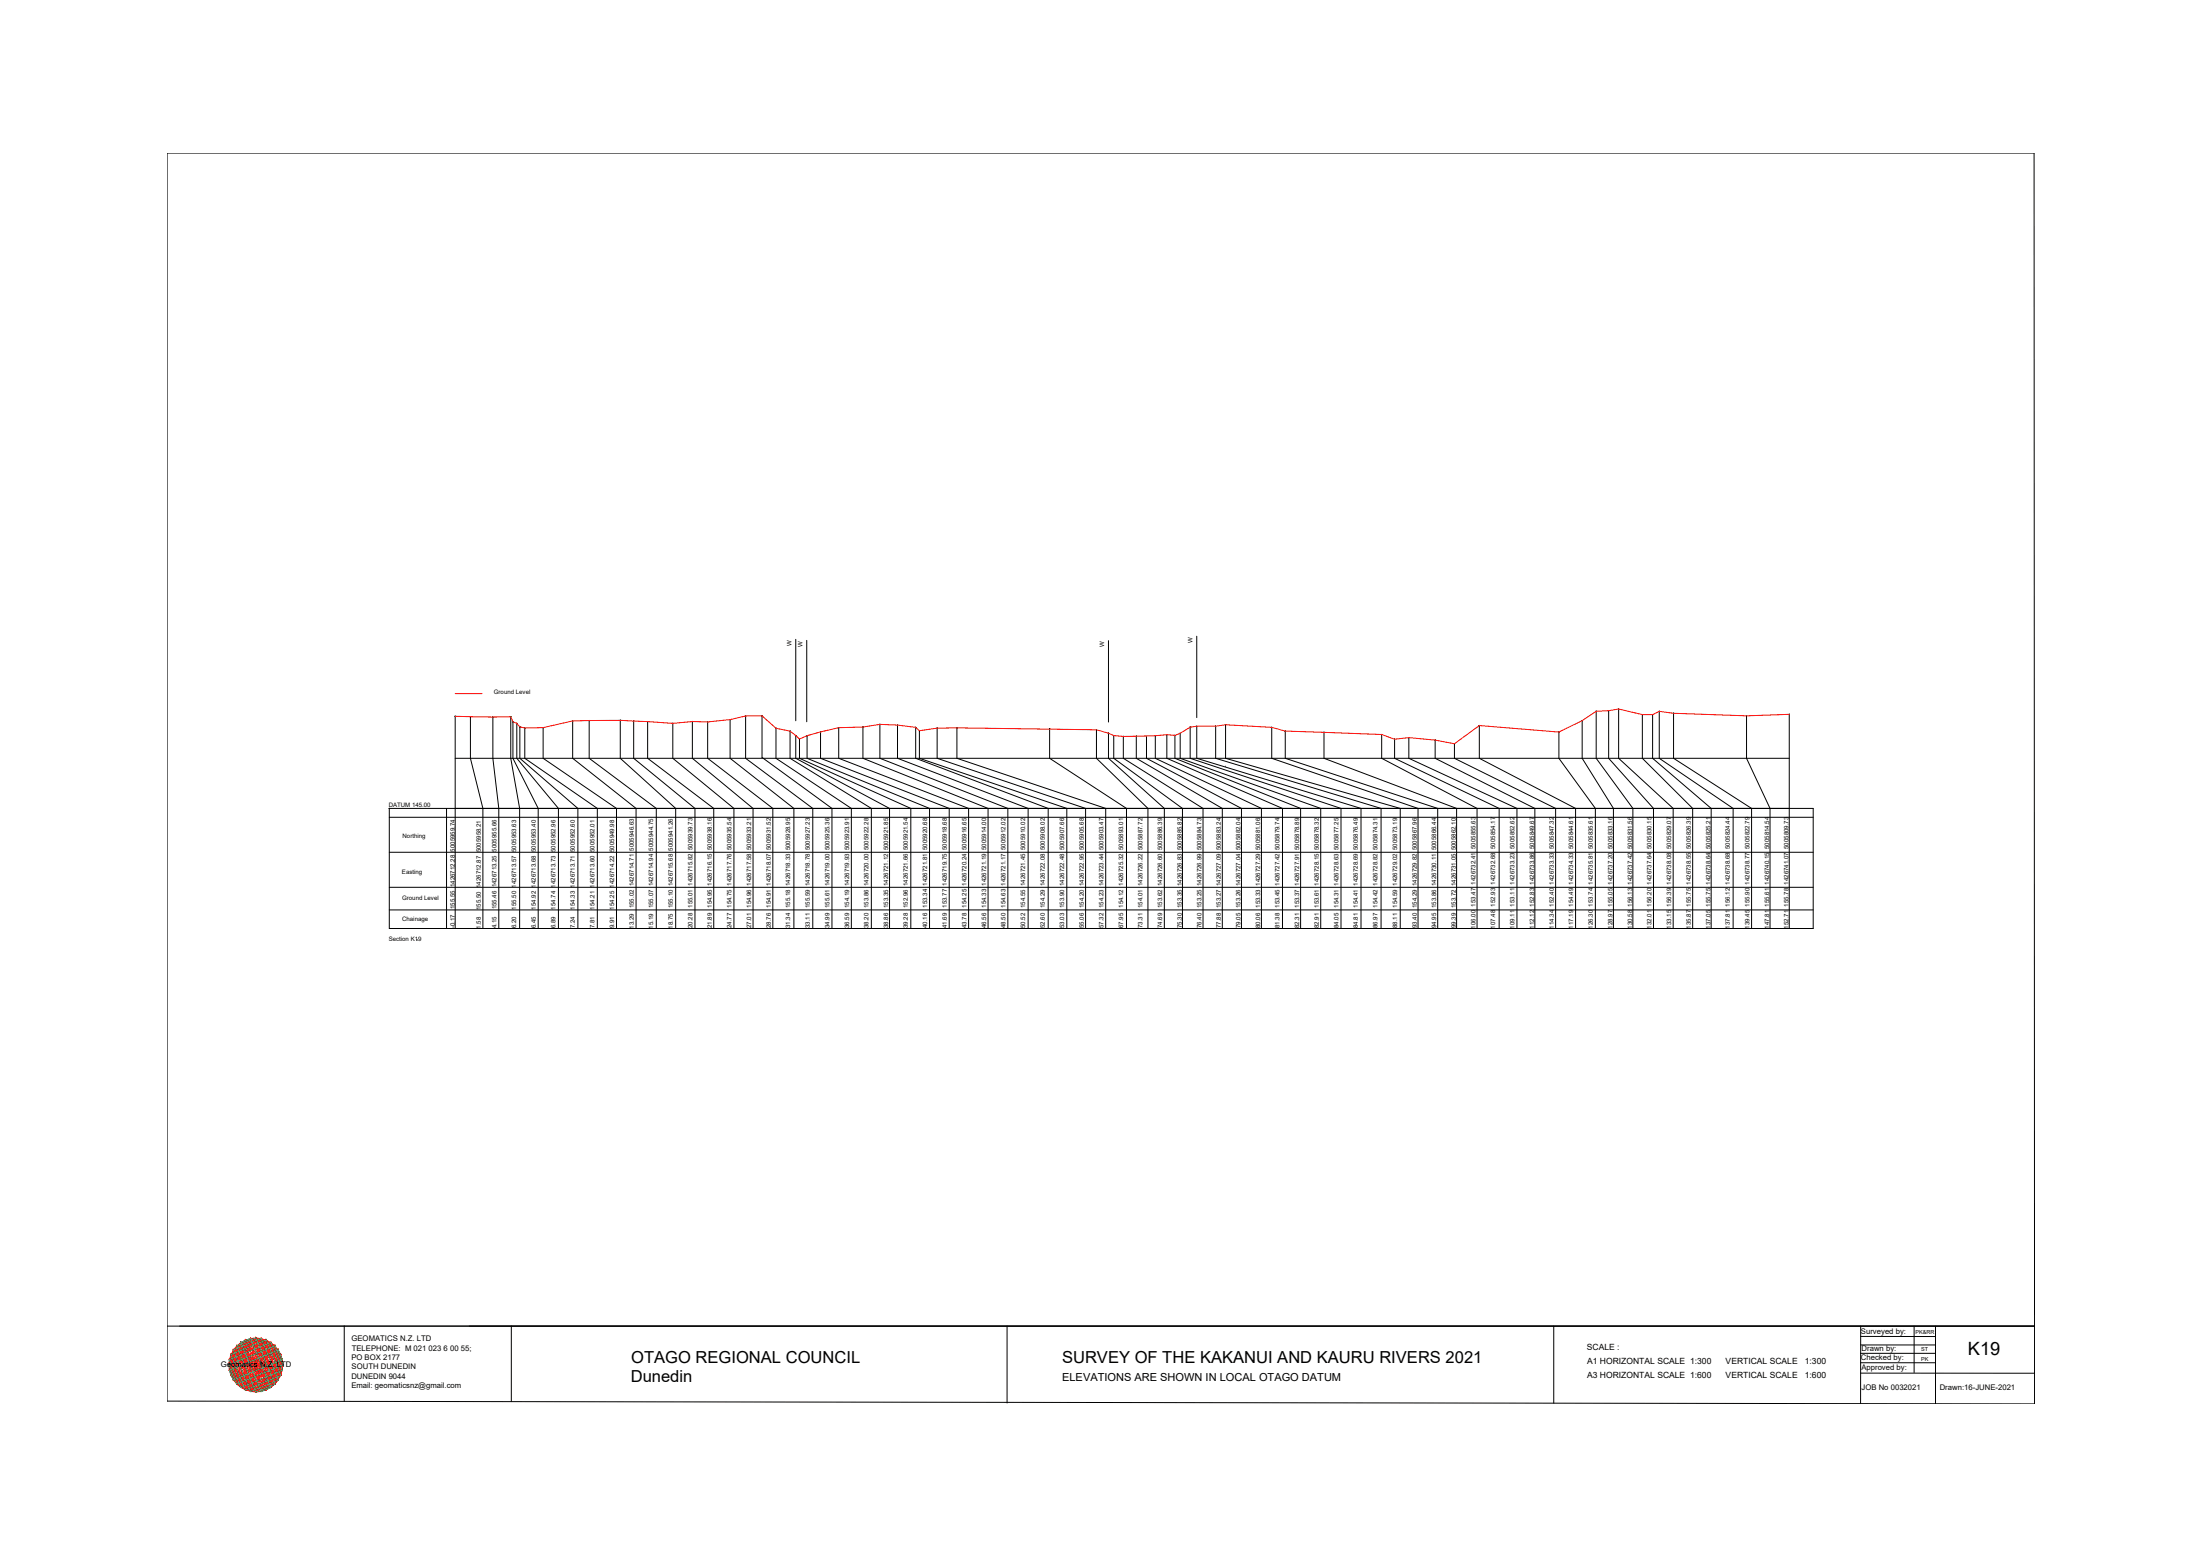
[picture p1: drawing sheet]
<svg xmlns="http://www.w3.org/2000/svg" width="420mm" height="297mm" viewBox="0 0 420 297" stroke-linecap="round" stroke-linejoin="round" font-family="sans-serif">
<!-- layer: 0 -->
<g fill="none" stroke="#000" stroke-width=".19">
<path d="M31.9 29.2h356.6l.1 238.8-356.7-.5zM86.9 136.7l.1 .1M86.9 136.7v40.5M87 136.7l-.1 .1M89.8 136.8h.1M89.8 136.8v8l2.4 9.5v22.9M89.9 136.8h-.1M94.1 136.9h.1M94.1 136.9v7.9M97.5 136.8h.1M97.5 136.8v8l1.7 9.5v22.9M97.6 136.8h-.1"/>
<path d="M97.9 137.8h.1M98 137.8v7l4.8 9.5v22.9M98 137.8h-.1M98.7 138.1h.1M98.7 138.1v6.7l7.9 9.5v22.9M99.3 138.7v.1M99.3 138.8v6l11.1 9.5v22.9M100.2 138.9v.1M100.2 139v5.8l13.9 9.5v22.9M103.7 138.9h.1M103.7 138.9v5.9l14 9.5v22.9M109.3 137.6h.1"/>
<path d="M109.4 137.6v7.2l12.1 9.5v22.9M109.4 137.6h-.1M112.5 137.6v7.2l12.8 9.5v22.9M112.5 137.5v.1M118.4 137.5h.1M118.5 137.5v7.3l10.5 9.5v22.9M118.5 137.5h-.1M121 137.6v.1M121 137.7v7.1l11.7 9.5v22.9M123.7 137.7v.1M123.7 137.8v7l12.6 9.5v22.9M128.5 138.1h.1"/>
<path d="M128.5 138.1v6.7l11.7 9.5v22.9M132.2 137.7l.1 .1M132.3 137.7l-.1 7.1 11.6 9.5v22.9M135.1 137.8h.1M135.1 137.8v7l12.5 9.5v22.9M135.2 137.8h-.1M139.5 137.4h-.1M139.5 137.4l-.1 7.4 12.2 9.5v22.9M142.4 136.7h.1M142.4 136.8v8l12.8 9.5v22.9M145.5 136.6l.1 .1M145.5 136.7v7.9l13.4 9.7v22.9"/>
<path d="M145.6 136.6l-.1 .1M148.2 139h.1M148.2 139v5.8l14.4 9.5v22.9M150.9 139.6h.1M150.9 139.6v5.2l15.5 9.5v22.9M156.7 139.7h.1M156.7 139.7v5.1l24.6 9.5v22.9M160.2 138.9v5.9l24.8 9.5v22.9M160.2 138.9h.1M164.8 138.8h.1M164.8 138.8v6l23.9 9.5v22.9M168 138.3h.1"/>
<path d="M168 138.3v6.5l24.5 9.5v22.9M168.1 138.3h-.1M171.4 138.4v6.4l25 9.5v22.9M171.4 138.4h.1M174.9 138.8v.1M174.9 138.9v5.9l25.3 9.5v22.9M175.6 139.5h.1M175.6 139.5v5.3l28.1 9.5v22.9M179 139h.1M179 139v5.8l28.3 9.5v22.9M182.7 138.9l.1 .1M182.8 138.9v5.9l28.4 9.5v22.9"/>
<path d="M182.8 138.9l-.1 .1M200.4 139.1l.1 .1M200.5 139.1v5.7l14.6 9.5v22.9M200.5 139.1l-.1 .1M209.4 139.3v5.5l9.8 9.5v22.9M209.4 139.3h.1M211.7 139.9v.1M211.7 140v4.8l10.7 9.5v22.9M225.4 140h.1M225.4 140v4.8l26.8 9.5v22.9M227.3 138.8v6l28.8 9.5v22.9M227.3 138.8h.1"/>
<path d="M228.6 138.7v6.1l31.3 9.5v22.9M228.6 138.6l-.1 .1M232.1 138.6l.1 6.2 31.6 9.5v22.9M232.2 138.6l-.1 .1M234 138.3l.1 .1M234.1 138.3v6.5l33.3 9.5v22.9M242.9 138.8v.1M242.9 138.9v5.9l27.9 9.5v22.9M245.4 139.5l.1 .1M245.5 139.6v5.2l29.1 9.5v22.9M245.5 139.5l-.1 .1M252.8 139.8h.1"/>
<path d="M252.9 139.8v5l25.3 9.5v22.9M252.9 139.8h-.1M282.5 138.5h.1M282.5 138.5v6.3l18.4 9.5v22.9M297.7 139.8v5l7 9.5v22.9M297.7 139.7v.1M302.1 137.6h.1M302.2 137.6v7.2l5.9 9.5v22.9M302.2 137.6h-.1M304.8 135.8h.1M304.8 135.8v9l7 9.5v22.9M304.9 135.8h-.1"/>
<path d="M307.2 135.6v.1M307.2 135.7v9.1l8.6 9.5v22.9M309.1 135.3v.1M309.1 135.4v9.4l10.4 9.5v22.9M313.7 136.4h-.1M313.7 136.4v8.4l9.6 9.5v22.9M315.6 136.4h.1M315.6 136.4v8.4l11.2 9.5v22.9M316.9 135.8h.1M316.9 135.8v9l14.1 9.5v22.9M319.6 136.1v.1M319.6 136.2v8.6l14.9 9.5v22.9"/>
<path d="M333.5 136.6l.1 .1M333.6 136.7v8.1l4.4 9.5v22.9M333.6 136.6l-.1 .1M341.7 136.3v.1M341.7 136.4v40.8M74.3 154.3h.1M74.3 154.3h272v22.9h-272zM74.3 156h272M74.4 154.3h-.1M85.3 154.3v22.9M86.9 144.8h254.8M94.1 144.8l1.2 9.5v22.9"/>
<path d="M152 140.4v4.4l17.9 9.5v22.9M152 140.4h.1M152.7 141v.1M152.7 141.1v3.7l21.2 9.5v22.9M154.2 140.4l-.1 .1M154.2 140.5l-.1 4.3 23.4 9.5v22.9M212.7 140.4v4.4l13.1 9.5v22.9M212.7 140.4h.1M214.5 140.6h.1M214.6 140.6l-.1 4.2 15.3 9.5v22.9M217 140.5v.1M217 140.5v4.3l16.4 9.5v22.9"/>
<path d="M219 140.6v4.2l18.1 9.5v22.9M219 140.5l-.1 .1M220.6 140.4l.1 .1M220.6 140.5v4.3l20.3 9.5v22.9M220.7 140.4l-.1 .1M222.9 140.2l-.1 .1M222.9 140.3l-.1 4.5 22.1 9.5v22.9M224.4 140.4h.1M224.4 140.4v4.4l24 9.5v22.9M234.1 146.3h.1M263.8 140.2h.1M263.9 140.2v4.6l18.2 9.5v22.9"/>
<path d="M263.9 140.2h-.1M266.3 141.1h.1M266.4 141.1l-.1 3.7 20 9.5v22.9M269.1 140.8h-.1M269.1 140.8v4l20.6 9.5v22.9M274.1 141.3h.1M274.1 141.3v3.5l19 9.5v22.9M277.7 142h.1M277.8 142v2.8l19.3 9.5v22.9M277.8 142h-.1M74.3 173.7h272M74.3 169.4h272"/>
<path d="M74.3 162.7h272M79.7 179.5h.1M31.9 253.2h356.7M65.7 253.1v14.4M97.7 253.1v14.5M192.3 253.2v14.6M296.7 253.2v14.7M355.3 258.3h14.3M355.4 255.1h14.2M355.4 253.2l-.1 14.7M355.4 256.8h14.2M365.6 253.2v8.8"/>
<path d="M369.6 253.2v14.8M355.3 260.1h14.3M355.3 262.1h33.3"/>
<circle cx="86.9" cy="136.7" r=".02"/>
<circle cx="89.8" cy="136.8" r=".02"/>
<circle cx="94.1" cy="136.9" r=".02"/>
<circle cx="97.5" cy="136.8" r=".02"/>
<circle cx="98" cy="137.8" r=".02"/>
<circle cx="98.7" cy="138.1" r=".02"/>
<circle cx="99.3" cy="138.8" r=".02"/>
<circle cx="100.2" cy="139" r=".02"/>
<circle cx="103.7" cy="138.9" r=".02"/>
<circle cx="109.4" cy="137.6" r=".02"/>
<circle cx="112.5" cy="137.5" r=".02"/>
<circle cx="118.5" cy="137.5" r=".02"/>
<circle cx="121" cy="137.7" r=".02"/>
<circle cx="123.7" cy="137.7" r=".02"/>
<circle cx="128.5" cy="138.1" r=".02"/>
<circle cx="132.2" cy="137.7" r=".02"/>
<circle cx="135.1" cy="137.8" r=".02"/>
<circle cx="139.4" cy="137.4" r=".02"/>
<circle cx="142.4" cy="136.7" r=".02"/>
<circle cx="145.5" cy="136.6" r=".02"/>
<circle cx="148.2" cy="139" r=".02"/>
<circle cx="150.9" cy="139.6" r=".02"/>
<circle cx="156.7" cy="139.7" r=".02"/>
<circle cx="160.2" cy="138.9" r=".02"/>
<circle cx="164.8" cy="138.8" r=".02"/>
<circle cx="168" cy="138.3" r=".02"/>
<circle cx="171.4" cy="138.4" r=".02"/>
<circle cx="174.9" cy="138.8" r=".02"/>
<circle cx="175.6" cy="139.5" r=".02"/>
<circle cx="179" cy="139" r=".02"/>
<circle cx="182.7" cy="138.9" r=".02"/>
<circle cx="200.5" cy="139.1" r=".02"/>
<circle cx="209.4" cy="139.3" r=".02"/>
<circle cx="211.7" cy="140" r=".02"/>
<circle cx="225.4" cy="140" r=".02"/>
<circle cx="227.3" cy="138.8" r=".02"/>
<circle cx="228.6" cy="138.6" r=".02"/>
<circle cx="232.2" cy="138.6" r=".02"/>
<circle cx="234.1" cy="138.4" r=".02"/>
<circle cx="242.9" cy="138.8" r=".02"/>
<circle cx="245.5" cy="139.6" r=".02"/>
<circle cx="252.9" cy="139.8" r=".02"/>
<circle cx="282.5" cy="138.5" r=".02"/>
<circle cx="297.7" cy="139.7" r=".02"/>
<circle cx="302.2" cy="137.6" r=".02"/>
<circle cx="304.8" cy="135.8" r=".02"/>
<circle cx="307.2" cy="135.7" r=".02"/>
<circle cx="309.1" cy="135.3" r=".02"/>
<circle cx="313.7" cy="136.4" r=".02"/>
<circle cx="315.6" cy="136.4" r=".02"/>
<circle cx="316.9" cy="135.8" r=".02"/>
<circle cx="319.6" cy="136.2" r=".02"/>
<circle cx="333.5" cy="136.6" r=".02"/>
<circle cx="341.7" cy="136.4" r=".02"/>
<circle cx="74.3" cy="154.3" r=".02"/>
<circle cx="152" cy="140.4" r=".02"/>
<circle cx="152.7" cy="141.1" r=".02"/>
<circle cx="154.1" cy="140.4" r=".02"/>
<circle cx="212.7" cy="140.4" r=".02"/>
<circle cx="214.5" cy="140.6" r=".02"/>
<circle cx="217" cy="140.5" r=".02"/>
<circle cx="219" cy="140.6" r=".02"/>
<circle cx="220.6" cy="140.4" r=".02"/>
<circle cx="222.8" cy="140.2" r=".02"/>
<circle cx="224.4" cy="140.4" r=".02"/>
<circle cx="263.9" cy="140.2" r=".02"/>
<circle cx="266.3" cy="141.1" r=".02"/>
<circle cx="269.1" cy="140.8" r=".02"/>
<circle cx="274.1" cy="141.3" r=".02"/>
<circle cx="277.8" cy="142" r=".02"/>
</g>
<path d="M86.9 132.4h5.2M341.7 136.4l-8.1 .3-14-.5-2.7-.4-1.3 .6h-1.9l-4.6-1-1.9 .3-2.4 .1-2.6 1.8-4.5 2.2-15.2-1.3-4.7 3.5-3.7-.7-5-.5-2.8 .3-2.4-.9-18.4-.6-2.6-.7-8.8-.5-1.9 .2h-3.6l-1.3 .2-1.9 1.2-1 .4-1.6-.1a63.2 63.2 0 0 1-10.1 .1l-1-.4-2.3-.7-26.6-.4-3.8 .1-3.4 .5-.7-.6-3.5-.5-3.4-.1-3.2 .5-4.6 .1-6.1 1.5-1.4 .7-1.8-1.5-2.7-.6-2.7-2.3h-3.1l-3 .7-4.3 .4-2.9-.1-3.7 .4a173.1 173.1 0 0 0-19.1-.5l-5.7 1.3-3.5 .1-.9-.2-.6-.7-.7-.3-.5-1-10.6-.1" fill="none" stroke="#f00" stroke-width=".19"/>
<!-- layer: geo -->
<g fill="none" stroke="#545454" stroke-width=".19">
<path d="M43.8 259.6h10.1v2h-10.1zM44.1 258.6h9.5v4h-9.5zM44.1 258.6h.1M44.6 257.7h8.6v5.8h-8.6zM45.2 256.9h7.3v7.3h-7.3zM46 256.3h.1M46 256.3h5.7v8.6h-5.7zM46.9 255.8h3.9v9.6h-3.9zM47.8 255.5h2.1v10.1l-2.1 .1zM48.9 255.4v10.3M53.2 257.7h.1M53.9 259.6h.1"/>
<path d="M43.7 260.6h10.3"/>
</g>
<g fill="none" stroke="#ff0" stroke-width=".19">
<path d="M45.2 256.9l7.3 7.3M46 256.3l7.2 7.2-1.5 1.4-7.1-7.2zM46.9 255.8l6.7 6.8-2.8 2.8-6.7-6.8 2.8-2.8M47.8 255.5l6.1 6.1-4 4.1-6.1-6.1zM49.9 255.5l4 4.1-6.1 6.1-4-4.1zM50.8 255.8l2.8 2.8-6.7 6.8-2.8-2.8 6.7-6.8M51.7 256.3l1.5 1.4-7.2 7.2-1.4-1.4zM52.5 256.9h.1M52.5 256.9l-7.3 7.3M43.7 260.6l5.2-5.2 5.1 5.2-5.1 5.1-5.1-5.1M45.2 264.2h.1M49.9 265.7h.1"/>
<path d="M52.6 264.2h.1"/>
</g>
<g fill="none" stroke="#00b85c" stroke-width=".19">
<path d="M43.8 259.6l7.9-3.3 2.2 5.3-7.9 3.3zM44.1 258.6l4.8 2M44.1 258.6l2.8 6.8M44.6 257.7l5.3-2.2 3.3 8-5.4 2.2zM45.2 256.9l3.7-1.5 3.6 8.8-3.6 1.5zM46 256.3l1.8-.8 3.9 9.4-1.8 .8zM46.9 255.8l2 4.8M50.8 255.8l-6.7 2.8M53.6 258.6l-9.5 4M43.7 260.6l8.8-3.7 1.5 3.7-8.8 3.6zM43.8 261.6l9.4-3.9 .7 1.9-9.3 3.9zM48.9 260.6l1.9 4.8"/>
<path d="M48.9 260.6l4.7 2M53.6 262.6l-2.8-6.8-3.9 9.6M53.6 262.6l-6.7 2.8"/>
</g>
<g fill="none" stroke="#f00" stroke-width=".19">
<path d="M43.8 259.6h.1M43.8 259.6l10.1 2M43.8 259.6l.8 3.9M43.8 259.6l4 6.1M43.8 259.6l7.9 5.3M43.8 259.6l2.2-3.3-1.4 7.2M44.1 258.6l-.4 2M44.1 258.6h.1M44.1 258.6l1.1 5.6M44.1 258.6l4.8 7.1M44.1 258.6l8.4 5.6M44.1 258.6l9.9 2"/>
<path d="M44.6 257.7h.1M44.6 257.7l4.3 2.9M44.6 257.7l1.4 7.2M44.6 257.7l5.3 8M44.6 257.7l9.3 1.9M44.6 257.7l-.8 3.9M45.2 257h.1M45.2 256.9l1.7 8.5M45.2 256.9l5.6 8.5M45.2 256.9l8.4 5.7M45.2 256.9l-1.1 1.7M45.2 256.9l8.4 1.7"/>
<path d="M45.2 256.9l-1.1 5.7M46 256.3h.1M46 256.3l2.9 4.3M46 256.3l1.8 9.4M46 256.3l7.9 5.3M46 256.3l7.2 1.4M46.9 255.8h.1M46.9 255.8l2 9.9M46.9 255.8l5.6 8.4M46.9 255.8l-1.7 1.1M46.9 255.8l7.1 4.8M46.9 255.8l5.6 1.1"/>
<path d="M46.9 255.8l-1.7 8.4M46.9 255.8l-3.2 4.8M47.8 255.5h.1M47.8 255.5l1.1 5.1M47.8 255.5l5.4 8M47.8 255.5l-3.2 2.2M47.8 255.5l6.1 4.1M47.8 255.5l-4 6.1M47.8 255.5l3.9 .8M47.8 255.5l-1.8 9.4M48.8 255.4h.1M48.9 255.4l1.9 10"/>
<path d="M48.9 255.4l-2 .4M48.9 255.4l-4.8 7.2M48.9 255.4l1.9 .4M48.9 255.4l-2 10M48.9 255.4l4.7 7.2M48.9 255.4l-4.8 3.2M48.9 255.4l4.7 3.2M49.9 255.5h.1M49.9 255.5l-2.1 10.2M49.9 255.5l1.8 9.4M49.9 255.5l-3.9 .8M49.9 255.5l4 6.1"/>
<path d="M49.9 255.5l-6.1 4.1M49.9 255.5l3.3 2.2M49.9 255.5l-5.3 7.9M50.8 255.8h.1M50.8 255.8l1.7 8.4M50.8 255.8l-5.6 1.1M50.8 255.8l3.2 4.8M50.8 255.8l-7.1 4.8M50.8 255.8l1.7 1.1M50.8 255.8l-5.6 8.4M50.8 255.8l-1.9 9.9M51.7 256.3h.1"/>
<path d="M51.7 256.3l-2.8 4.3M51.7 256.3l1.5 7.2M51.7 256.3l-7.1 1.4M51.7 256.3l2.2 3.3M51.7 256.3l-7.9 5.3M51.7 256.3l-1.8 9.4M52.5 256.9h.1M52.5 256.9l1.1 5.7M52.5 256.9l-8.4 1.7M52.5 256.9l1.1 1.7M52.5 256.9l-8.4 5.7M52.5 256.9l-5.6 8.5"/>
<path d="M52.5 256.9l-1.7 8.5M53.2 257.7h.1M53.2 257.7l-8.6 5.8M53.2 257.7l.7 3.9M53.2 257.7l-9.4 1.9M53.2 257.7l-5.4 7.9M53.2 257.7l-1.5 7.2M53.6 258.6h.1M53.6 258.6l.4 2M53.6 258.6l-9.9 2M53.6 258.6l-8.4 5.6M53.6 258.6l-4.7 7.1"/>
<path d="M53.6 258.6l-1.1 5.6M53.9 259.6h.1M53.9 259.6l-5 1M53.9 259.6l-7.9 5.3M53.9 259.6l-4 6.1M53.9 259.6l-.7 3.9M43.7 260.6l.4 2M43.7 260.6l3.2 4.8M43.7 260.6l9.9 2M43.7 260.6l7.1 4.8M43.7 260.6h.1M43.8 261.6h.1"/>
<path d="M43.8 261.6l2.2 3.3M43.8 261.6l6.1 4M43.8 261.6l9.4 1.9M44.1 262.6l1.1 1.6M44.1 262.6l4.8 3.1M44.1 262.6l8.4 1.6M44.1 262.6h.1M44.6 263.5h.1M44.6 263.5l3.2 2.2M44.6 263.5l7.1 1.4M45.2 264.2l1.7 1.2M45.2 264.2l5.6 1.2"/>
<path d="M45.2 264.2h.1M46 264.9h.1M46 264.9l3.9 .8M46.9 265.4l2 .3M46.9 265.3h.1M47.8 265.7h.1M48.9 260.6l1 5.1M48.9 260.6l2.8 4.3M48.9 260.6l4.3 2.9M48.9 260.6l-5.1 1M48.9 260.6l-2.9 4.3M48.9 265.7h.1"/>
<path d="M49.9 265.7h.1M50.8 265.4l-1.9 .3M50.9 265.3h.1M51.7 264.9h.1M51.7 264.9l-3.9 .8M52.5 264.2l-5.6 1.2M52.5 264.2l-1.7 1.2M52.5 264.2h.1M53.2 263.5h.1M53.2 263.5l-7.2 1.4M53.2 263.5l-3.3 2.2M53.6 262.5h.1"/>
<path d="M53.6 262.6l-8.4 1.6M53.6 262.6l-4.7 3.1M53.6 262.6l-1.1 1.6M53.9 261.6h.1M53.9 261.6l-9.3 1.9M53.9 261.6l-6.1 4.1M53.9 261.6l-2.2 3.3M54 260.5h.1M54 260.6l-3.2 4.8M54 260.6l-.4 2M54 260.6l-9.9 2M54 260.6l-7.1 4.8"/>
</g>
<!-- layer: Datum revision K8-21 -->
<path d="M152 122v15.6M154.1 122.2v15.6M211.7 122.3v15.5M228.6 121.5v15.5" fill="none" stroke="#000" stroke-width=".19"/>
<text font-size="3.5" x="375.8" y="258.8">K19</text>
<g font-size="3.2">
<text x="120.5" y="263.9">Dunedin</text>
<text x="120.5" y="260.1">OTAGO REGIONAL COUNCIL</text>
<text x="202.8" y="260.1">SURVEY OF THE KAKANUI AND KAURU RIVERS 2021</text>
</g>
<text font-size="2.1" x="202.9" y="263.7">ELEVATIONS ARE SHOWN IN LOCAL OTAGO DATUM</text>
<g font-size="1.6">
<text x="303.1" y="257.7">SCALE :</text>
<text x="303.1" y="260.3">A1 HORIZONTAL SCALE 1:300</text>
<text x="303.1" y="263">A3 HORIZONTAL SCALE 1:600</text>
<text x="329.6" y="260.3">VERTICAL SCALE</text>
<text x="329.6" y="263">VERTICAL SCALE</text>
<text x="344.7" y="260.3">1:300</text>
<text x="344.7" y="263">1:600</text>
</g>
<g font-size="1.5">
<text x="67.1" y="256.1">GEOMATICS N.Z. LTD</text>
<text x="67.2" y="257.9">TELEPHONE: M 021 023 6 00 55;</text>
<text x="355.4" y="254.6">Surveyed by:</text>
<text x="355.5" y="257.9">Drawn by:</text>
<text x="42.2" y="261">Geomatics N.Z. LTD</text>
<text x="67.1" y="259.6">PO BOX 2177</text>
<text x="67.1" y="263.2">DUNEDIN 9044</text>
<text x="67.2" y="261.4">SOUTH DUNEDIN</text>
<text x="355.4" y="259.7">Checked by:</text>
<text x="355.5" y="261.6">Approved by:</text>
<text x="67.1" y="265">Email: geomaticsnz@gmail.com</text>
<text x="355.5" y="265.4">JOB No 0032021</text>
<text x="370.4" y="265.4">Drawn:16-JUNE-2021</text>
</g>
<g font-size="1.2">
<text x="151.2" y="123.3" transform="rotate(-90 151.2 123.3)">W</text>
<text x="153.3" y="123.5" transform="rotate(-90 153.3 123.5)">W</text>
<text x="210.9" y="123.6" transform="rotate(-90 210.9 123.6)">W</text>
<text x="227.7" y="122.7" transform="rotate(-90 227.7 122.7)">W</text>
<text x="94.3" y="132.4">Ground Level</text>
<text x="74.2" y="154.1">DATUM 145.00</text>
<text x="76.9" y="160.1">Northing</text>
<text x="76.8" y="166.9">Easting</text>
<text x="76.8" y="171.8">Ground Level</text>
<text x="86.9" y="173.6" transform="rotate(-90 86.9 173.6)">155.55 1426712.28 5005959.74</text>
<text x="91.8" y="173.7" transform="rotate(-90 91.8 173.7)">155.50 1426712.87 5005958.21</text>
<text x="94.8" y="173.6" transform="rotate(-90 94.8 173.6)">155.46 1426713.25 5005955.66</text>
<text x="98.6" y="173.6" transform="rotate(-90 98.6 173.6)">155.50 1426713.57 5005953.63</text>
<text x="102.3" y="173.6" transform="rotate(-90 102.3 173.6)">154.92 1426713.68 5005953.40</text>
<text x="106.1" y="173.6" transform="rotate(-90 106.1 173.6)">154.74 1426713.73 5005952.96</text>
<text x="109.8" y="173.6" transform="rotate(-90 109.8 173.6)">154.33 1426713.71 5005952.60</text>
<text x="113.5" y="173.6" transform="rotate(-90 113.5 173.6)">154.21 1426713.60 5005952.01</text>
<text x="117.3" y="173.6" transform="rotate(-90 117.3 173.6)">154.25 1426714.22 5005949.98</text>
<text x="121" y="173.4" transform="rotate(-90 121 173.4)">155.02 1426714.71 5005946.63</text>
<text x="124.8" y="173.4" transform="rotate(-90 124.8 173.4)">155.07 1426714.94 5005944.75</text>
<text x="128.5" y="173.4" transform="rotate(-90 128.5 173.4)">155.10 1426715.68 5005941.26</text>
<text x="132.2" y="173.3" transform="rotate(-90 132.2 173.3)">155.01 1426715.82 5005939.73</text>
<text x="136" y="173.3" transform="rotate(-90 136 173.3)">154.95 1426716.15 5005938.16</text>
<text x="139.7" y="173.3" transform="rotate(-90 139.7 173.3)">154.75 1426717.76 5005935.54</text>
<text x="143.4" y="173.3" transform="rotate(-90 143.4 173.3)">154.96 1426717.58 5005933.21</text>
<text x="147.2" y="173.3" transform="rotate(-90 147.2 173.3)">154.91 1426718.07 5005931.52</text>
<text x="150.9" y="173.3" transform="rotate(-90 150.9 173.3)">155.18 1426718.33 5005928.95</text>
<text x="154.7" y="173.3" transform="rotate(-90 154.7 173.3)">155.59 1426718.78 5005927.23</text>
<text x="158.4" y="173.3" transform="rotate(-90 158.4 173.3)">155.61 1426719.00 5005925.36</text>
<text x="162.1" y="173.3" transform="rotate(-90 162.1 173.3)">154.19 1426719.93 5005923.91</text>
<text x="165.9" y="173.3" transform="rotate(-90 165.9 173.3)">153.86 1426720.00 5005922.28</text>
<text x="169.6" y="173.3" transform="rotate(-90 169.6 173.3)">153.35 1426721.12 5005921.85</text>
<text x="173.4" y="173.3" transform="rotate(-90 173.4 173.3)">152.96 1426721.66 5005921.54</text>
<text x="177.1" y="173.3" transform="rotate(-90 177.1 173.3)">153.34 1426721.81 5005920.68</text>
<text x="180.8" y="173.3" transform="rotate(-90 180.8 173.3)">153.77 1426719.75 5005918.68</text>
<text x="184.6" y="173.3" transform="rotate(-90 184.6 173.3)">154.25 1426720.24 5005916.65</text>
<text x="188.3" y="173.3" transform="rotate(-90 188.3 173.3)">154.33 1426721.19 5005914.00</text>
<text x="192.1" y="173.3" transform="rotate(-90 192.1 173.3)">154.63 1426721.17 5005912.02</text>
<text x="195.8" y="173.3" transform="rotate(-90 195.8 173.3)">154.55 1426721.45 5005910.02</text>
<text x="199.5" y="173.3" transform="rotate(-90 199.5 173.3)">154.29 1426722.08 5005908.02</text>
<text x="203.3" y="173.3" transform="rotate(-90 203.3 173.3)">153.90 1426722.48 5005907.66</text>
<text x="207" y="173.3" transform="rotate(-90 207 173.3)">154.20 1426722.95 5005905.68</text>
<text x="210.7" y="173.3" transform="rotate(-90 210.7 173.3)">154.23 1426723.44 5005903.47</text>
<text x="214.5" y="173.3" transform="rotate(-90 214.5 173.3)">154.12 1426725.32 5005893.01</text>
<text x="218.2" y="173.3" transform="rotate(-90 218.2 173.3)">154.01 1426726.22 5005887.72</text>
<text x="222" y="173.3" transform="rotate(-90 222 173.3)">153.62 1426726.60 5005886.39</text>
<text x="225.7" y="173.3" transform="rotate(-90 225.7 173.3)">153.35 1426726.83 5005885.82</text>
<text x="229.4" y="173.3" transform="rotate(-90 229.4 173.3)">153.25 1426726.99 5005884.73</text>
<text x="233.2" y="173.3" transform="rotate(-90 233.2 173.3)">153.27 1426727.09 5005883.24</text>
<text x="236.9" y="173.3" transform="rotate(-90 236.9 173.3)">153.26 1426727.04 5005882.04</text>
<text x="240.7" y="173.3" transform="rotate(-90 240.7 173.3)">153.33 1426727.29 5005881.06</text>
<text x="244.4" y="173.3" transform="rotate(-90 244.4 173.3)">153.45 1426727.42 5005879.74</text>
<text x="248.1" y="173.3" transform="rotate(-90 248.1 173.3)">153.37 1426727.91 5005878.89</text>
<text x="251.9" y="173.3" transform="rotate(-90 251.9 173.3)">153.61 1426728.15 5005878.32</text>
<text x="255.6" y="173.3" transform="rotate(-90 255.6 173.3)">154.31 1426728.63 5005877.25</text>
<text x="259.3" y="173.3" transform="rotate(-90 259.3 173.3)">154.41 1426728.69 5005876.49</text>
<text x="263.1" y="173.3" transform="rotate(-90 263.1 173.3)">154.42 1426728.82 5005874.31</text>
<text x="266.8" y="173.3" transform="rotate(-90 266.8 173.3)">154.59 1426729.02 5005873.19</text>
<text x="270.6" y="173.3" transform="rotate(-90 270.6 173.3)">154.29 1426729.82 5005867.96</text>
<text x="274.3" y="173.3" transform="rotate(-90 274.3 173.3)">153.86 1426730.11 5005866.44</text>
<text x="278" y="173.3" transform="rotate(-90 278 173.3)">153.72 1426731.05 5005862.10</text>
<text x="74.2" y="179.7">Section K19</text>
<text x="76.8" y="175.9">Chainage</text>
<text x="86.9" y="177.2" transform="rotate(-90 86.9 177.2)">-0.17</text>
<text x="91.8" y="177.3" transform="rotate(-90 91.8 177.3)">1.58</text>
<text x="94.8" y="177.2" transform="rotate(-90 94.8 177.2)">4.15</text>
<text x="98.6" y="177.2" transform="rotate(-90 98.6 177.2)">6.20</text>
<text x="102.3" y="177.2" transform="rotate(-90 102.3 177.2)">6.45</text>
<text x="106.1" y="177.2" transform="rotate(-90 106.1 177.2)">6.89</text>
<text x="109.8" y="177.2" transform="rotate(-90 109.8 177.2)">7.24</text>
<text x="113.5" y="177.2" transform="rotate(-90 113.5 177.2)">7.81</text>
<text x="117.3" y="177.2" transform="rotate(-90 117.3 177.2)">9.91</text>
<text x="121" y="177.3" transform="rotate(-90 121 177.3)">13.29</text>
<text x="124.8" y="177.3" transform="rotate(-90 124.8 177.3)">15.19</text>
<text x="128.5" y="177.3" transform="rotate(-90 128.5 177.3)">18.75</text>
<text x="132.2" y="177.2" transform="rotate(-90 132.2 177.2)">20.28</text>
<text x="136" y="177.2" transform="rotate(-90 136 177.2)">21.89</text>
<text x="139.7" y="177.2" transform="rotate(-90 139.7 177.2)">24.77</text>
<text x="143.4" y="177.2" transform="rotate(-90 143.4 177.2)">27.01</text>
<text x="147.2" y="177.2" transform="rotate(-90 147.2 177.2)">28.76</text>
<text x="150.9" y="177.2" transform="rotate(-90 150.9 177.2)">31.34</text>
<text x="154.7" y="177.2" transform="rotate(-90 154.7 177.2)">33.11</text>
<text x="158.4" y="177.2" transform="rotate(-90 158.4 177.2)">34.99</text>
<text x="162.1" y="177.2" transform="rotate(-90 162.1 177.2)">36.59</text>
<text x="165.9" y="177.2" transform="rotate(-90 165.9 177.2)">38.20</text>
<text x="169.6" y="177.2" transform="rotate(-90 169.6 177.2)">38.86</text>
<text x="173.4" y="177.2" transform="rotate(-90 173.4 177.2)">39.28</text>
<text x="177.1" y="177.2" transform="rotate(-90 177.1 177.2)">40.16</text>
<text x="180.8" y="177.2" transform="rotate(-90 180.8 177.2)">41.69</text>
<text x="184.6" y="177.2" transform="rotate(-90 184.6 177.2)">43.78</text>
<text x="188.3" y="177.2" transform="rotate(-90 188.3 177.2)">46.56</text>
<text x="192.1" y="177.2" transform="rotate(-90 192.1 177.2)">48.50</text>
<text x="195.8" y="177.2" transform="rotate(-90 195.8 177.2)">50.52</text>
<text x="199.5" y="177.2" transform="rotate(-90 199.5 177.2)">52.60</text>
<text x="203.3" y="177.2" transform="rotate(-90 203.3 177.2)">53.03</text>
<text x="207" y="177.2" transform="rotate(-90 207 177.2)">55.06</text>
<text x="210.7" y="177.2" transform="rotate(-90 210.7 177.2)">57.32</text>
<text x="214.5" y="177.2" transform="rotate(-90 214.5 177.2)">67.95</text>
<text x="218.2" y="177.2" transform="rotate(-90 218.2 177.2)">73.31</text>
<text x="222" y="177.2" transform="rotate(-90 222 177.2)">74.69</text>
<text x="225.7" y="177.2" transform="rotate(-90 225.7 177.2)">75.30</text>
<text x="229.4" y="177.2" transform="rotate(-90 229.4 177.2)">76.40</text>
<text x="233.2" y="177.2" transform="rotate(-90 233.2 177.2)">77.88</text>
<text x="236.9" y="177.2" transform="rotate(-90 236.9 177.2)">79.05</text>
<text x="240.7" y="177.2" transform="rotate(-90 240.7 177.2)">80.06</text>
<text x="244.4" y="177.2" transform="rotate(-90 244.4 177.2)">81.38</text>
<text x="248.1" y="177.2" transform="rotate(-90 248.1 177.2)">82.31</text>
<text x="251.9" y="177.2" transform="rotate(-90 251.9 177.2)">82.91</text>
<text x="255.6" y="177.2" transform="rotate(-90 255.6 177.2)">84.05</text>
<text x="259.3" y="177.2" transform="rotate(-90 259.3 177.2)">84.81</text>
<text x="263.1" y="177.2" transform="rotate(-90 263.1 177.2)">86.97</text>
<text x="266.8" y="177.2" transform="rotate(-90 266.8 177.2)">88.11</text>
<text x="270.6" y="177.2" transform="rotate(-90 270.6 177.2)">93.40</text>
<text x="274.3" y="177.2" transform="rotate(-90 274.3 177.2)">94.95</text>
<text x="278" y="177.2" transform="rotate(-90 278 177.2)">99.39</text>
<text x="281.8" y="177.3" transform="rotate(-90 281.8 177.3)">106.00 153.47 1426732.41 5005855.63</text>
<text x="285.5" y="177.3" transform="rotate(-90 285.5 177.3)">107.48 152.93 1426732.68 5005854.17</text>
<text x="289.3" y="177.3" transform="rotate(-90 289.3 177.3)">109.11 153.11 1426733.23 5005852.62</text>
<text x="293" y="177.3" transform="rotate(-90 293 177.3)">112.12 152.83 1426733.86 5005849.67</text>
<text x="296.7" y="177.3" transform="rotate(-90 296.7 177.3)">114.34 152.40 1426733.33 5005847.32</text>
<text x="300.5" y="177.3" transform="rotate(-90 300.5 177.3)">117.19 154.49 1426734.33 5005844.61</text>
<text x="304.2" y="177.3" transform="rotate(-90 304.2 177.3)">126.30 153.74 1426735.81 5005835.61</text>
<text x="308" y="177.3" transform="rotate(-90 308 177.3)">128.97 155.05 1426737.20 5005833.16</text>
<text x="311.7" y="177.3" transform="rotate(-90 311.7 177.3)">130.58 156.13 1426737.42 5005831.56</text>
<text x="315.4" y="177.3" transform="rotate(-90 315.4 177.3)">132.01 156.20 1426737.64 5005830.15</text>
<text x="319.2" y="177.3" transform="rotate(-90 319.2 177.3)">133.15 156.39 1426738.08 5005829.07</text>
<text x="322.9" y="177.3" transform="rotate(-90 322.9 177.3)">135.87 155.75 1426738.55 5005826.39</text>
<text x="326.6" y="177.3" transform="rotate(-90 326.6 177.3)">137.05 155.75 1426738.64 5005825.21</text>
<text x="330.4" y="177.3" transform="rotate(-90 330.4 177.3)">137.81 156.12 1426738.68 5005824.44</text>
<text x="334.1" y="177.3" transform="rotate(-90 334.1 177.3)">139.45 155.90 1426738.77 5005822.79</text>
<text x="337.9" y="177.3" transform="rotate(-90 337.9 177.3)">147.81 155.61 1426740.15 5005814.54</text>
<text x="341.6" y="177.3" transform="rotate(-90 341.6 177.3)">152.71 155.78 1426741.07 5005809.73</text>
</g>
<g font-size="1.1">
<text x="365.8" y="254.7">PK&amp;RR</text>
<text x="366.9" y="257.9">ST</text>
<text x="366.9" y="259.8">PK</text>
</g>
</svg>
